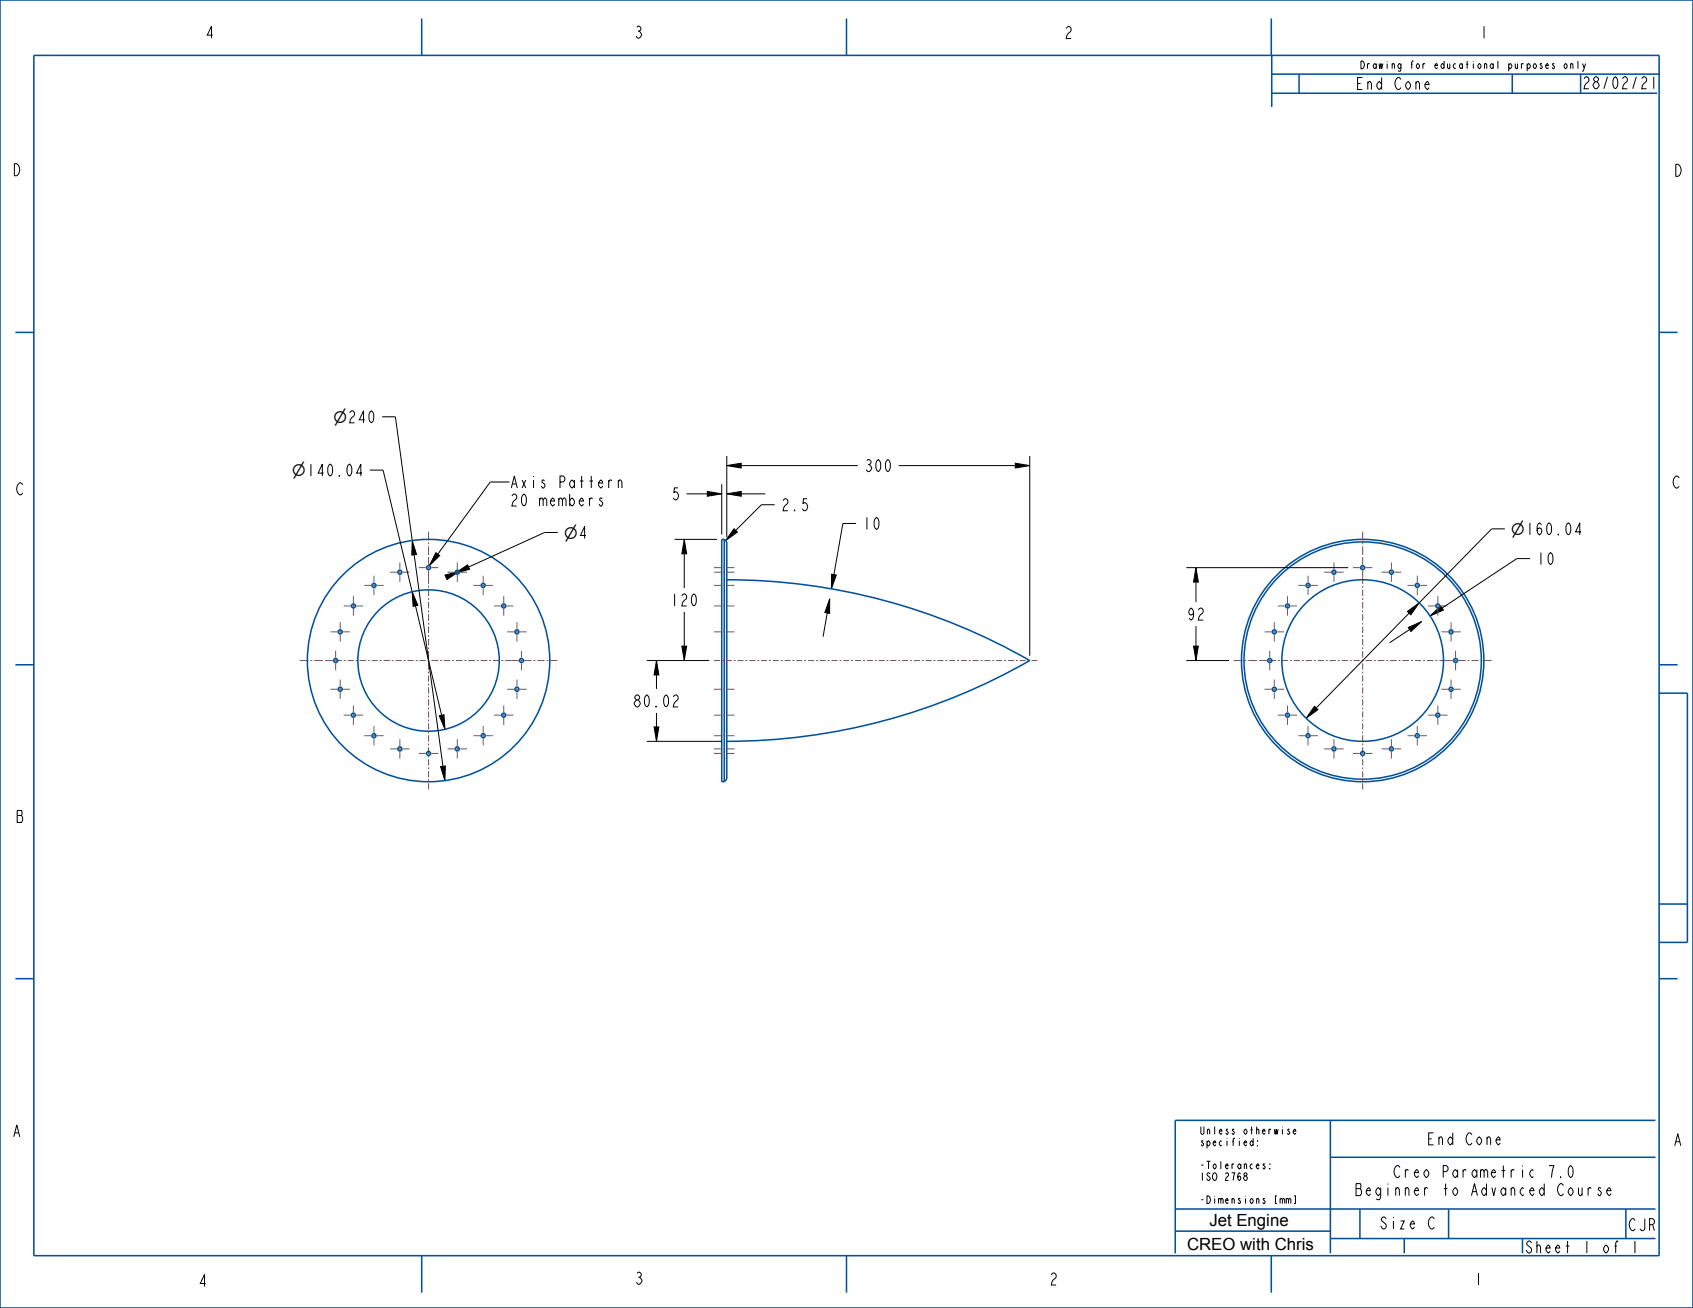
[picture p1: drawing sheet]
<svg xmlns="http://www.w3.org/2000/svg" width="559mm" height="432mm" viewBox="0 0 559 432" stroke-linecap="round" stroke-linejoin="round" font-family="sans-serif">
<g fill="#000">
<path d="M239.9 153.7l4.7-.8v1.6zM335.1 152.9l4.8 .8-4.8 .8zM136.1 178.4l1.4 4.6-1.6 .3zM225.8 178.1l.8 4.7h-1.5zM233.5 162.2l4.7 .8-4.7 .8zM242.3 174.6l1.1 1.1-3.9 2.8zM239.9 163l4.7-.8v1.6zM136 195.4l1.9 4.4-1.5 .4zM143.9 182.5l1.2 .9-3.4 3.4zM150.3 189.2l4-2.7 .7 1.4zM146.9 189.9l4.6-1.3-4 2.7zM273.9 197.7l-.1 4.8-1.5-.3z"/>
<path d="M274.5 189.6l1.5 .2-1.6 4.6zM394.7 187.4l.8 4.8h-1.6zM464.5 201.9l3.9-2.9-2.7 4zM216.7 218.1l.8 4.7h-1.6zM225.1 213.3h1.5l-.8 4.8zM393.9 213.3h1.6l-.8 4.8zM464.8 207.2l4.4-2-3.5 3.3zM472 203.3l3.6-3.2 .8 1.3zM433.9 233.2l1.1 1.1-3.9 2.8zM145.4 253.1l1.6-.2-.2 4.8zM145 236.3l1.5-.4 .4 4.9zM215.9 240h1.6l-.8 4.7z"/>
</g>
<g fill="none" stroke="#000" stroke-width=".33">
<path d="M523.4 21l-.5 1.5M126.1 137.6h4.4l5.6 40.8M122.1 155.2h4.3l9.6 40.2M168.2 159.1h-6.4l-17.3 23.8M238.2 159.9v16.6M239.9 153.7l4.7-.8v1.6zM239.9 150.5v26.8M244.6 153.7h38.5M296.6 153.7h38.5M335.1 152.9l4.8 .8-4.8 .8zM339.9 150.5v66M136.1 178.4l1.4 4.6-1.6 .3z"/>
<path d="M184.1 175.8h-4.3l-25.1 11.4M193.4 176.8h-1.8l1.4-3v4M222.7 178.1h13.9M225.8 178.1l.8 4.7h-1.5zM226.6 163h6.9M233.5 162.2l4.7 .8-4.7 .8zM239.9 163l4.7-.8v1.6zM242.3 174.6l1.1 1.1-3.9 2.8zM244.6 163h8M255.7 166.6h-4.4l-8.5 8.5M282.6 172.8h-4.4l-3 16.9M496.7 174.6h-4.4l-23.9 24.4"/>
<path d="M136 195.4l1.9 4.4-1.5 .4zM136.7 183.1l9.5 69.9M137.1 200l8.7 36.1M143.9 182.5l1.2 .9-3.4 3.4zM146.9 189.9l4.6-1.3-4 2.7zM150.3 189.2l4-2.7 .7 1.4zM225.8 182.8v11.3M273.9 197.7l-.1 4.8-1.5-.3zM274.5 189.6l1.5 .2-1.6 4.6zM391.6 187.4h53.4M394.7 187.4l.8 4.8h-1.6zM394.7 192.2v6.6"/>
<path d="M505 184.4h-4.3l-24.7 16.3M213.5 218.1h20.6M216.7 218.1l.8 4.7h-1.6zM225.1 213.3h1.5l-.8 4.8zM225.8 202v11.3M273 202.4l-1.3 7.8M391.6 218.1h14M393.9 213.3h1.6l-.8 4.8zM394.7 206.7v6.6M464.5 201.9l3.9-2.9-2.7 4zM464.8 207.2l4.4-2-3.5 3.3zM465.1 202.4l-30.7 31.3"/>
<path d="M465.3 207.8l-6.7 4.4M472 203.3l3.6-3.2 .8 1.3zM145 236.3l1.5-.4 .4 4.9zM215.9 240h1.6l-.8 4.7zM216.7 222.8v4.6M216.7 235.4v4.6M433.9 233.2l1.1 1.1-3.9 2.8zM145.4 253.1l1.6-.2-.2 4.8zM213.5 244.7h24.8"/>
</g>
<g fill="none" stroke="#00509b" stroke-width=".51">
<path d="M0 0h558.8v431.8h-558.8zM11.2 18.3h536.4v396.2h-536.4zM139.2 6.1v12.2M279.4 6.1v12.2M419.6 6.1v12.2M419.8 18.2v17.1M419.8 30.8h127.2M419.8 24.5h128.1M428.8 24.5v6.3M499.1 24.5v6.3M5.1 109.7h6.1M547.6 109.7h6.1"/>
<path d="M239.1 178.1h-.9v80h.9M239.1 178.1v80M239.1 178.1l.8 .8v78.3l-.8 .9M239.9 191.4a200.8 200.8 0 0 1 100 26.7 200.8 200.8 0 0 1-100 26.6M5.1 219.5h6.1M547.6 219.5h6.1M547.5 228.8h9.4v82.3h-9.4M547.5 298.4h9.4M5.1 323.1h6.1M547.6 323.1h6.1M439.1 369.9v43.8M546.4 369.9h-158.5v43.8"/>
<path d="M387.9 399.1h158.5M439.1 382h107.3M448.9 399.1v9.8M478.1 399.1v9.8M536.7 399.1v9.8M139.2 414.5v12.2M279.4 414.5v12.2M387.9 406.4h51.2M419.6 414.5v12.2M439.1 408.9h107.3M463.5 408.9v4.8"/>
<circle cx="123.4" cy="193.3" r=".67"/>
<circle cx="132" cy="188.9" r=".67"/>
<circle cx="141.5" cy="187.4" r=".67"/>
<circle cx="150.9" cy="188.9" r=".67"/>
<circle cx="159.5" cy="193.3" r=".67"/>
<circle cx="431.7" cy="193.3" r=".67"/>
<circle cx="440.3" cy="188.9" r=".67"/>
<circle cx="449.8" cy="187.4" r=".67"/>
<circle cx="459.2" cy="188.9" r=".67"/>
<circle cx="467.8" cy="193.3" r=".67"/>
<circle cx="110.8" cy="218.1" r=".67"/>
<circle cx="112.3" cy="208.6" r=".67"/>
<circle cx="116.6" cy="200" r=".67"/>
<circle cx="141.5" cy="218.1" r="40"/>
<circle cx="141.5" cy="218.1" r="23.3"/>
<circle cx="166.3" cy="200" r=".67"/>
<circle cx="170.6" cy="208.6" r=".67"/>
<circle cx="172.1" cy="218.1" r=".67"/>
<circle cx="419.1" cy="218.1" r=".67"/>
<circle cx="420.6" cy="208.6" r=".67"/>
<circle cx="425" cy="200" r=".67"/>
<circle cx="449.8" cy="218.1" r="40"/>
<circle cx="449.8" cy="218.1" r="39.2"/>
<circle cx="449.8" cy="218.1" r="26.7"/>
<circle cx="474.6" cy="200" r=".67"/>
<circle cx="478.9" cy="208.6" r=".67"/>
<circle cx="480.4" cy="218.1" r=".67"/>
<circle cx="112.3" cy="227.5" r=".67"/>
<circle cx="116.6" cy="236.1" r=".67"/>
<circle cx="166.3" cy="236.1" r=".67"/>
<circle cx="170.6" cy="227.5" r=".67"/>
<circle cx="420.6" cy="227.5" r=".67"/>
<circle cx="425" cy="236.1" r=".67"/>
<circle cx="474.6" cy="236.1" r=".67"/>
<circle cx="478.9" cy="227.5" r=".67"/>
<circle cx="123.4" cy="242.9" r=".67"/>
<circle cx="132" cy="247.2" r=".67"/>
<circle cx="141.5" cy="248.7" r=".67"/>
<circle cx="150.9" cy="247.2" r=".67"/>
<circle cx="159.5" cy="242.9" r=".67"/>
<circle cx="431.7" cy="242.9" r=".67"/>
<circle cx="440.3" cy="247.2" r=".67"/>
<circle cx="449.8" cy="248.7" r=".67"/>
<circle cx="459.2" cy="247.2" r=".67"/>
<circle cx="467.8" cy="242.9" r=".67"/>
</g>
<g fill="none" stroke="#785055" stroke-width=".33">
<path d="M141.5 175.5v2.9M141.5 179.1v.6M449.8 175.5v2.9M449.8 179.1v.6M116.6 196.8v2.3M116.6 199.7v.7M120.2 193.3h2.3M123.1 193.3h.6M123.4 190v2.3M123.4 192.9v.7M123.4 194.2v2.3M124.4 193.3h2.2"/>
<path d="M128.8 188.9h2.2M131.7 188.9h.6M132 185.7v2.2M132 188.6v.6M132 189.8v2.3M132.9 188.9h2.3M138.2 187.4h2.3M141.1 187.4h.7M141.5 180.3v2.9M141.5 183.9v2.5M141.5 187.1v.6M141.5 188.3v4.5"/>
<path d="M141.5 193.4v.6M141.5 194.7v2.1M141.5 197.5v.6M141.5 198.7v2.2M142.4 187.4h2.3M147.7 188.9h2.3M150.6 188.9h.6M150.9 185.7v2.2M150.9 188.6v.6M150.9 189.8v2.3M151.9 188.9h2.2M156.3 193.3h2.2"/>
<path d="M159.2 193.3h.6M159.5 190v2.3M159.5 192.9v.7M159.5 194.2v2.3M160.4 193.3h2.3M166.3 196.8v2.3M166.3 199.7v.7M235.7 193.3h2.4M235.7 188.9h2.4M235.7 187.4h2.4M238.7 193.3h.7M238.7 188.9h.7"/>
<path d="M238.7 187.4h.7M240 193.3h2.4M240 188.9h2.4M240 187.4h2.4M425 196.8v2.3M425 199.7v.7M428.5 193.3h2.3M431.4 193.3h.7M431.7 190v2.3M431.7 192.9v.7M431.7 194.2v2.3M432.7 193.3h2.3"/>
<path d="M437.1 188.9h2.2M440 188.9h.6M440.3 185.7v2.2M440.3 188.6v.6M440.3 189.8v2.3M441.2 188.9h2.3M446.6 187.4h2.2M449.5 187.4h.6M449.8 180.3v2.9M449.8 183.9v2.5M449.8 187.1v.6M449.8 188.3v4.5"/>
<path d="M449.8 193.4v.6M449.8 194.7v2.1M449.8 197.5v.6M449.8 198.7v2.2M450.7 187.4h2.3M456 188.9h2.3M458.9 188.9h.7M459.2 185.7v2.2M459.2 188.6v.6M459.2 189.8v2.3M460.2 188.9h2.3M464.6 193.3h2.2"/>
<path d="M467.5 193.3h.6M467.8 190v2.3M467.8 192.9v.7M467.8 194.2v2.3M468.7 193.3h2.3M474.6 196.8v2.3M474.6 199.7v.7M98.9 218.1h2.9M102.5 218.1h.6M103.7 218.1h2.9M107.3 218.1h2.5M109.1 208.6h2.2"/>
<path d="M110.5 218.1h2.3M110.8 214.9v2.2M110.8 217.7v.7M110.8 219v2.3M112 208.6h.6M112.3 205.4v2.2M112.3 208.3v.6M112.3 209.5v2.3M113.2 208.6h2.3M113.4 200h2.3M113.5 218.1h.6M114.7 218.1h2.1"/>
<path d="M116.3 200h.7M116.6 201v2.2M117.4 218.1h.7M117.6 200h2.3M118.7 218.1h2M121.4 218.1h.6M122.6 218.1h2.1M125.3 218.1h.7M126.6 218.1h2.1M129.3 218.1h.6M130.5 218.1h2.1M133.2 218.1h.7"/>
<path d="M134.5 218.1h2.1M137.2 218.1h.6M138.5 218.1h2M141.1 218.1h.7M141.5 201.5v.6M141.5 202.8v2.1M141.5 205.6v.6M141.5 206.8v2.2M141.5 209.6v.7M141.5 210.9v2.2M141.5 213.7v.6M141.5 215v2.1"/>
<path d="M141.5 217.7v.7M141.5 219v2.1M142.4 218.1h2.2M145.2 218.1h.6M146.5 218.1h2.1M149.3 218.1h.6M150.5 218.1h2.2M153.3 218.1h.6M154.6 218.1h2.1M157.4 218.1h.6M158.6 218.1h2.2M161.4 218.1h.7"/>
<path d="M162.7 218.1h2.2M163.1 200h2.2M165.5 218.1h.6M165.9 200h.7M166.3 201v2.2M166.8 218.1h4.4M167.2 200h2.3M167.4 208.6h2.3M170.3 208.6h.6M170.6 205.4v2.2M170.6 208.3v.6M170.6 209.5v2.3"/>
<path d="M171.6 208.6h2.2M171.8 218.1h.6M172.1 214.9v2.2M172.1 217.7v.7M172.1 219v2.3M173.1 218.1h2.3M176.1 218.1h.6M177.3 218.1h2.4M180.4 218.1h.6M181.6 218.1h2.4M235.7 218.1h2M235.7 208.6h2.4"/>
<path d="M235.7 200h2.4M238.3 218.1h.6M238.7 208.6h.7M238.7 200h.7M239.6 218.1h1.9M240 208.6h2.4M240 200h2.4M242.2 218.1h.6M243.4 218.1h2M246.1 218.1h.6M247.3 218.1h2M249.9 218.1h.7"/>
<path d="M251.2 218.1h2M253.8 218.1h.6M255.1 218.1h2M257.7 218.1h.6M259 218.1h1.9M261.6 218.1h.6M262.8 218.1h2M265.5 218.1h.6M266.7 218.1h2M269.3 218.1h.7M270.6 218.1h2M273.2 218.1h.6"/>
<path d="M274.5 218.1h2M277.1 218.1h.6M278.4 218.1h1.9M281 218.1h.6M282.2 218.1h2M284.9 218.1h.6M286.1 218.1h2M288.7 218.1h.7M290 218.1h2M292.6 218.1h.6M293.9 218.1h2M296.5 218.1h.6"/>
<path d="M297.8 218.1h1.9M300.4 218.1h.6M301.6 218.1h2M304.3 218.1h.6M305.5 218.1h2M308.1 218.1h.7M309.4 218.1h2M312 218.1h.6M313.3 218.1h2M315.9 218.1h.6M317.2 218.1h1.9M319.8 218.1h.6"/>
<path d="M321 218.1h2M323.7 218.1h.6M324.9 218.1h2M327.5 218.1h.7M328.8 218.1h2M331.4 218.1h.6M332.7 218.1h2M335.3 218.1h.6M336.6 218.1h1.9M339.2 218.1h.6M340.4 218.1h2M407.2 218.1h2.9"/>
<path d="M410.8 218.1h.6M412 218.1h2.9M415.6 218.1h2.6M417.4 208.6h2.3M418.8 218.1h2.4M419.1 214.9v2.2M419.1 217.7v.7M419.1 219v2.3M420.3 208.6h.6M420.6 205.4v2.2M420.6 208.3v.6M420.6 209.5v2.3"/>
<path d="M421.6 208.6h2.2M421.8 200h2.2M421.8 218.1h.6M423.1 218.1h2M424.6 200h.7M425 201v2.2M425.7 218.1h.7M425.9 200h2.3M427 218.1h2.1M429.7 218.1h.6M431 218.1h2M433.6 218.1h.7"/>
<path d="M434.9 218.1h2.1M437.6 218.1h.6M438.9 218.1h2M441.6 218.1h.6M442.8 218.1h2.1M445.5 218.1h.6M446.8 218.1h2M449.5 218.1h.6M449.8 201.5v.6M449.8 202.8v2.1M449.8 205.6v.6M449.8 206.8v2.2"/>
<path d="M449.8 209.6v.7M449.8 210.9v2.2M449.8 213.7v.6M449.8 215v2.1M449.8 217.7v.7M449.8 219v2.1M450.7 218.1h2.2M453.5 218.1h.6M454.8 218.1h2.1M457.6 218.1h.6M458.8 218.1h2.2M461.6 218.1h.7"/>
<path d="M462.9 218.1h2.2M465.7 218.1h.6M467 218.1h2.1M469.7 218.1h.7M471 218.1h2.2M471.4 200h2.2M473.8 218.1h.6M474.3 200h.6M474.6 201v2.2M475.1 218.1h4.4M475.5 200h2.3M475.7 208.6h2.3"/>
<path d="M478.6 208.6h.7M478.9 205.4v2.2M478.9 208.3v.6M478.9 209.5v2.3M479.9 208.6h2.2M480.1 218.1h.7M480.4 214.9v2.2M480.4 217.7v.7M480.4 219v2.3M481.4 218.1h2.4M484.4 218.1h.6M485.7 218.1h2.3"/>
<path d="M488.7 218.1h.6M489.9 218.1h2.4M109.1 227.5h2.2M112 227.5h.6M112.3 224.3v2.3M112.3 227.2v.7M112.3 228.5v2.2M113.2 227.5h2.3M113.4 236.1h2.3M116.3 236.1h.7M116.6 232.9v2.2M116.6 235.8v.6"/>
<path d="M116.6 237v2.3M117.6 236.1h2.3M123.4 239.7v2.2M141.5 221.7v.6M141.5 223v2M141.5 225.7v.6M141.5 226.9v2.1M141.5 229.6v.6M141.5 230.9v2M141.5 233.6v.6M141.5 234.8v2.1M141.5 237.5v.6"/>
<path d="M141.5 238.8v2M159.5 239.7v2.2M163.1 236.1h2.2M165.9 236.1h.7M166.3 232.9v2.2M166.3 235.8v.6M166.3 237v2.3M167.2 236.1h2.3M167.4 227.5h2.3M170.3 227.5h.6M170.6 224.3v2.3M170.6 227.2v.7"/>
<path d="M170.6 228.5v2.2M171.6 227.5h2.2M235.7 236.1h2.4M235.7 227.5h2.4M238.7 236.1h.7M238.7 227.5h.7M240 236.1h2.4M240 227.5h2.4M417.4 227.5h2.3M420.3 227.5h.6M420.6 224.3v2.3M420.6 227.2v.7"/>
<path d="M420.6 228.5v2.2M421.6 227.5h2.2M421.8 236.1h2.2M424.6 236.1h.7M425 232.9v2.2M425 235.8v.6M425 237v2.3M425.9 236.1h2.3M431.7 239.7v2.2M449.8 221.7v.6M449.8 223v2M449.8 225.7v.6"/>
<path d="M449.8 226.9v2.1M449.8 229.6v.6M449.8 230.9v2M449.8 233.6v.6M449.8 234.8v2.1M449.8 237.5v.6M449.8 238.8v2M467.8 239.7v2.2M471.4 236.1h2.2M474.3 236.1h.6M474.6 232.9v2.2M474.6 235.8v.6"/>
<path d="M474.6 237v2.3M475.5 236.1h2.3M475.7 227.5h2.3M478.6 227.5h.7M478.9 224.3v2.3M478.9 227.2v.7M478.9 228.5v2.2M479.9 227.5h2.2M120.2 242.9h2.3M123.1 242.9h.6M123.4 242.6v.6M123.4 243.8v2.3"/>
<path d="M124.4 242.9h2.2M128.8 247.2h2.2M131.7 247.2h.6M132 244v2.3M132 246.9v.6M132 248.2v2.2M132.9 247.2h2.3M138.2 248.7h2.3M141.1 248.7h.7M141.5 241.5v.6M141.5 242.7v2.1M141.5 245.4v.7"/>
<path d="M141.5 246.7v2M141.5 249.4v.6M141.5 250.6v2.1M141.5 253.3v.7M141.5 254.6v2M141.5 257.3v.6M141.5 258.5v2.1M142.4 248.7h2.3M147.7 247.2h2.3M150.6 247.2h.6M150.9 244v2.3M150.9 246.9v.6"/>
<path d="M150.9 248.2v2.2M151.9 247.2h2.2M156.3 242.9h2.2M159.2 242.9h.6M159.5 242.6v.6M159.5 243.8v2.3M160.4 242.9h2.3M235.7 248.7h2.4M235.7 247.2h2.4M235.7 242.9h2.4M238.7 248.7h.7M238.7 247.2h.7"/>
<path d="M238.7 242.9h.7M240 248.7h2.4M240 247.2h2.4M240 242.9h2.4M428.5 242.9h2.3M431.4 242.9h.7M431.7 242.6v.6M431.7 243.8v2.3M432.7 242.9h2.3M437.1 247.2h2.2M440 247.2h.6M440.3 244v2.3"/>
<path d="M440.3 246.9v.6M440.3 248.2v2.2M441.2 247.2h2.3M446.6 248.7h2.2M449.5 248.7h.6M449.8 241.5v.6M449.8 242.7v2.1M449.8 245.4v.7M449.8 246.7v2M449.8 249.4v.6M449.8 250.6v2.1M449.8 253.3v.7"/>
<path d="M449.8 254.6v2M449.8 257.3v.6M449.8 258.5v2.1M450.7 248.7h2.3M456 247.2h2.3M458.9 247.2h.7M459.2 244v2.3M459.2 246.9v.6M459.2 248.2v2.2M460.2 247.2h2.3M464.6 242.9h2.2M467.5 242.9h.6"/>
<path d="M467.8 242.6v.6M467.8 243.8v2.3M468.7 242.9h2.3"/>
</g>
<g font-size="5.5">
<text x="110" y="139.6">⌀240</text>
<text x="110" y="139.6">⌀</text>
<text x="96.4" y="157.2">⌀140.04</text>
<text x="96.4" y="157.2">⌀</text>
<text x="186.1" y="177.8">⌀</text>
<text x="498.7" y="176.6">⌀160.04</text>
<text x="498.7" y="176.6">⌀</text>
<text x="399.2" y="404.6">Jet Engine</text>
<text x="391.8" y="412.6">CREO with Chris</text>
</g>
<g font-size="5.2">
<text x="67.6" y="12.6">4</text>
<text x="209.2" y="12.6">3</text>
<text x="351.1" y="12.7">2</text>
<text x="488.2" y="12.6">1</text>
<text x="447.3" y="29.6">End Cone</text>
<text x="3.9" y="58">D</text>
<text x="552.3" y="58.2">D</text>
<text x="285.1" y="155.7">300</text>
<text x="168.2" y="161.1">Axis Pattern</text>
<text x="551.8" y="161.1">C</text>
<text x="5.1" y="163.4">C</text>
<text x="168.2" y="167.1">20 members</text>
<text x="221.4" y="165">5</text>
<text x="257.7" y="168.6">2.5</text>
<text x="284.5" y="174.8">10</text>
<text x="507" y="186.4">10</text>
<text x="221.1" y="200">120</text>
<text x="391.6" y="204.7">92</text>
<text x="208.7" y="233.4">80.02</text>
<text x="5.1" y="271.5">B</text>
<text x="3.9" y="375.3">A</text>
<text x="470.8" y="378">End Cone</text>
<text x="552.2" y="378.2">A</text>
<text x="460.4" y="388.8">Creo Parametric 7.0</text>
<text x="448.1" y="394.7">Beginner to Advanced Course</text>
<text x="455.2" y="405.7">Size C</text>
<text x="537.3" y="406.3">CJR</text>
<text x="65.3" y="424.7">4</text>
<text x="209.3" y="424">3</text>
<text x="346.2" y="424.2">2</text>
<text x="486.4" y="424.2">1</text>
</g>
<g font-size="5.2" fill="#00509b">
<text x="522" y="29.3">28/02/21</text>
<text x="503.1" y="413.7">Sheet 1 of 1</text>
</g>
<g font-size="3.3">
<text x="448.7" y="22.7">Drawing for educational purposes only</text>
<text x="395.8" y="374.5">Unless otherwise</text>
<text x="395.8" y="378.3">specified:</text>
<text x="395.8" y="385.9">-Tolerances:</text>
<text x="395.8" y="389.7">ISO 2768</text>
<text x="395.8" y="397.3">-Dimensions [mm]</text>
</g>
</svg>
